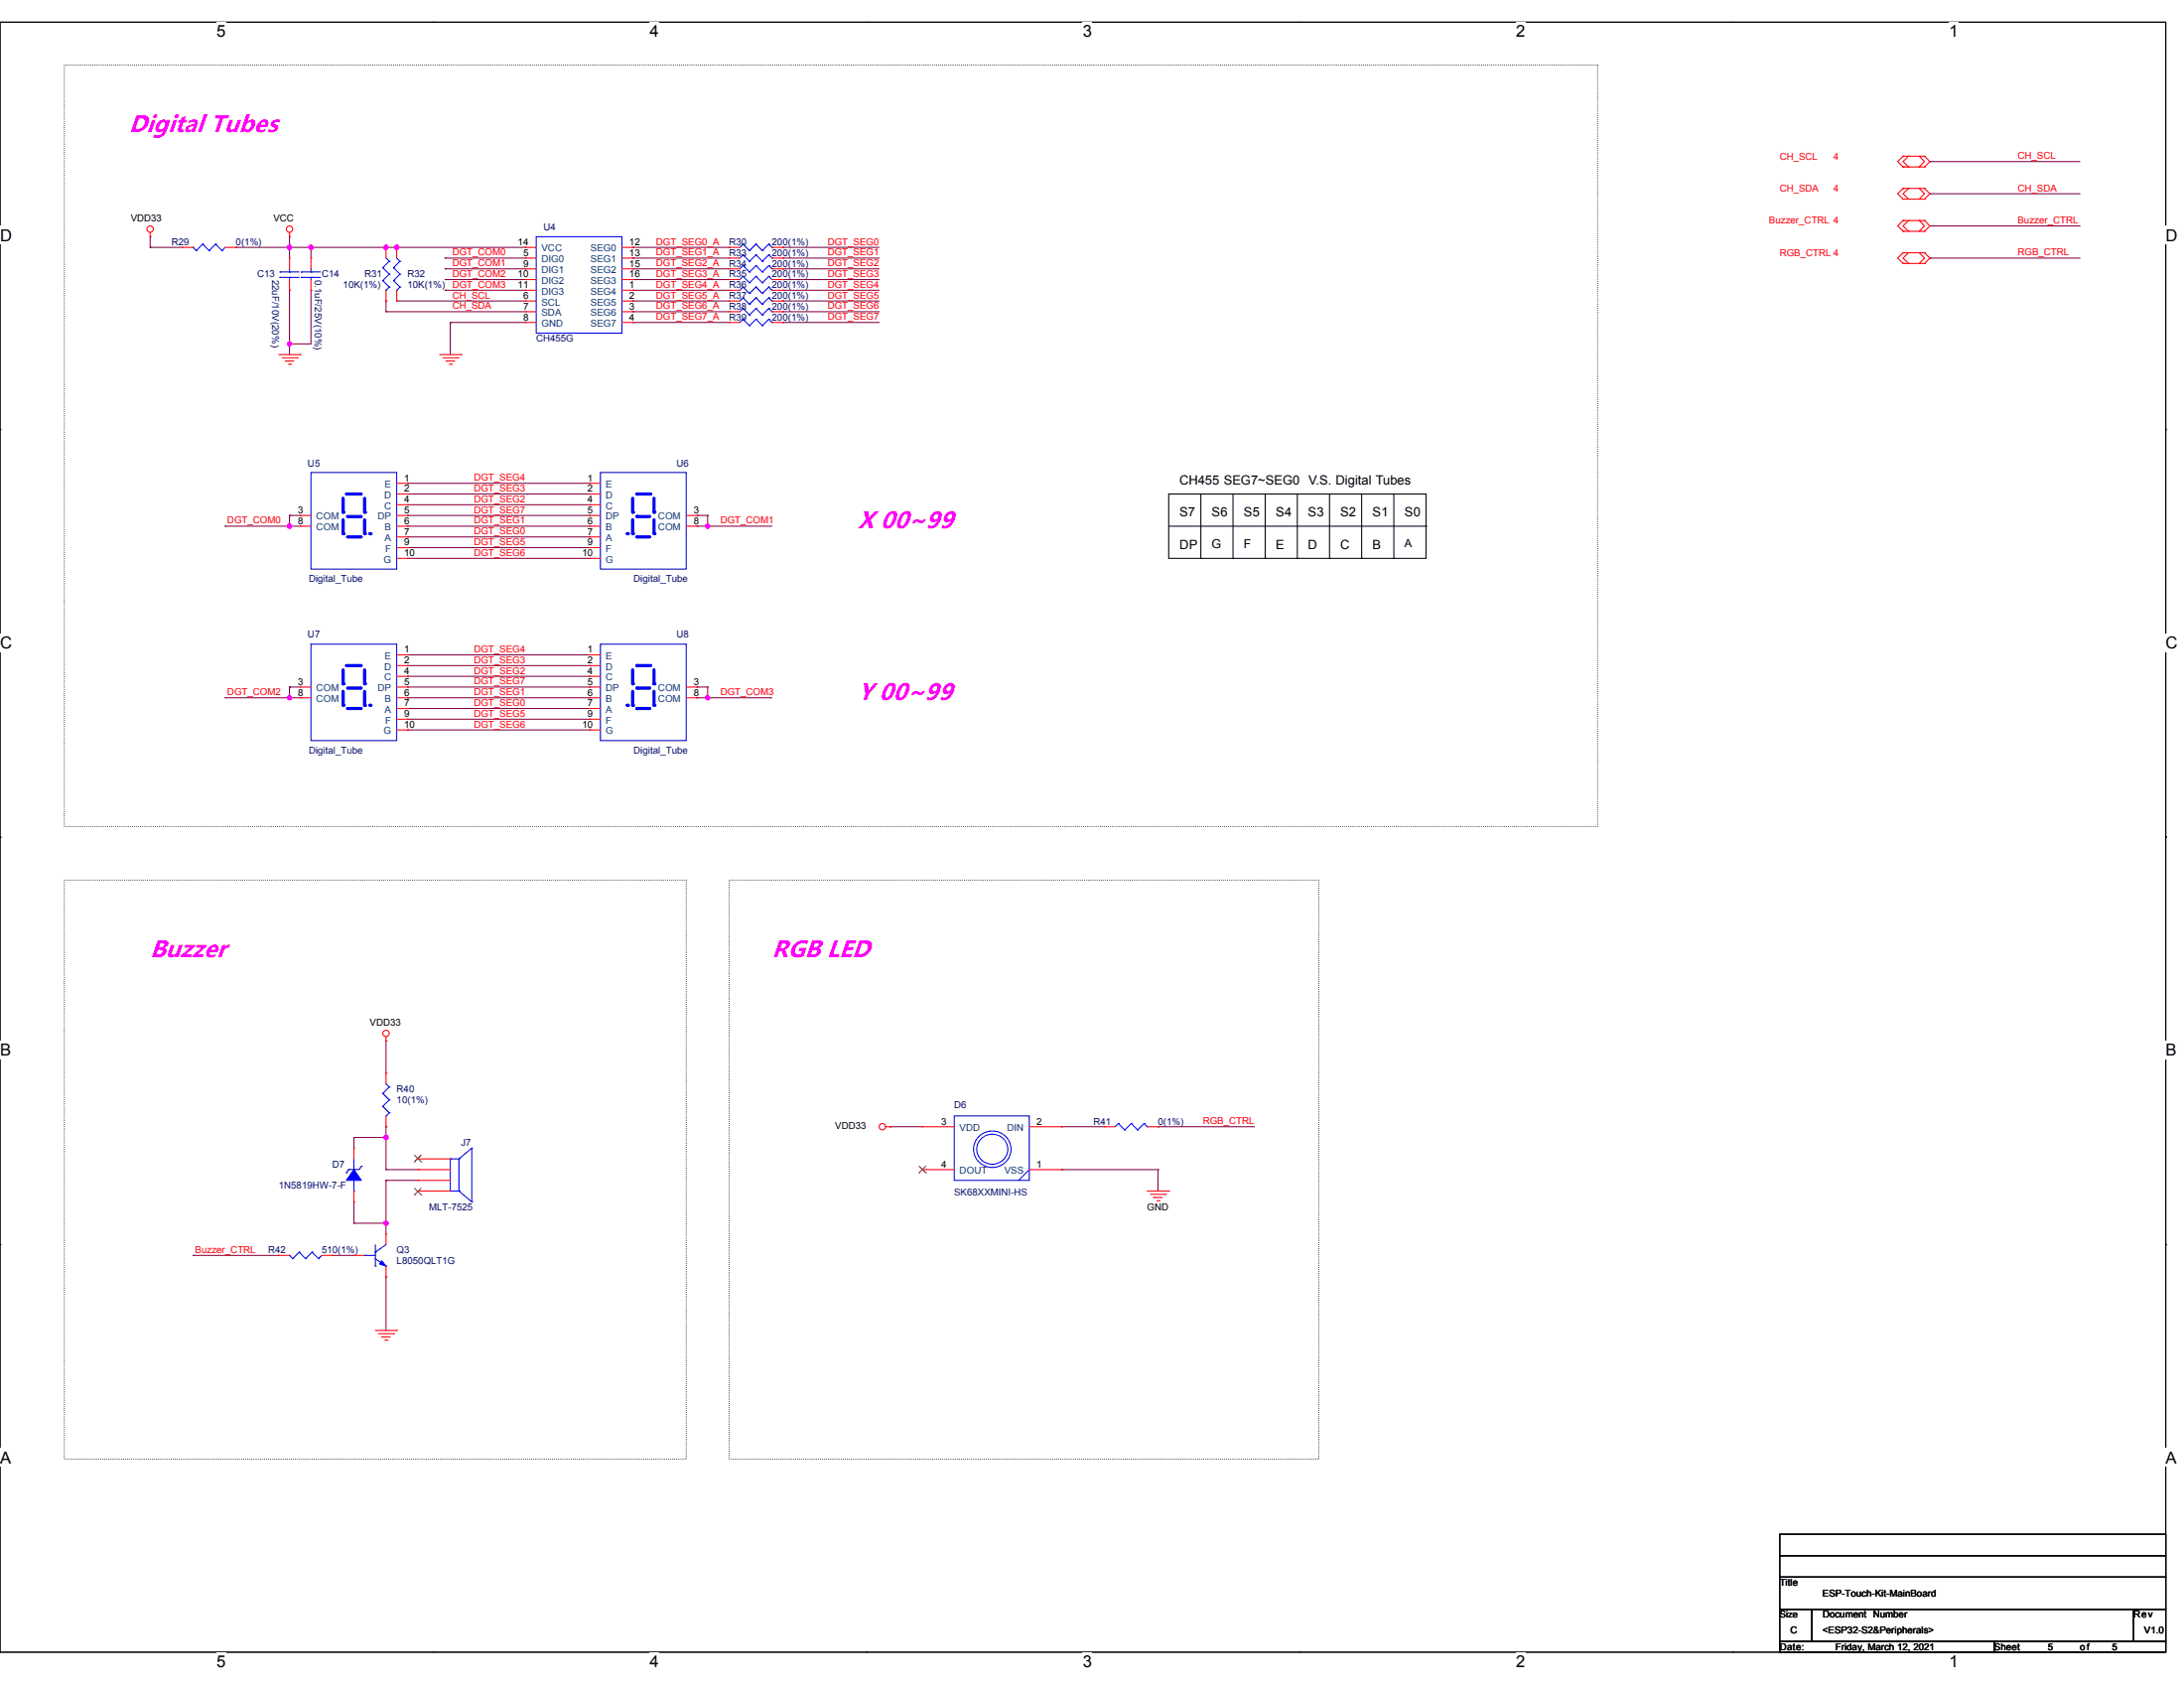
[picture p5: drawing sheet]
<svg xmlns="http://www.w3.org/2000/svg" width="559mm" height="432mm" viewBox="0 0 559 432" stroke-linecap="round" stroke-linejoin="round" font-family="sans-serif">
<path d="M0 5.7h554.1v416.9h-554.1z" fill="none" stroke="#000" stroke-width=".26"/>
<g fill="#fff">
<path d="M55.4 5.7h2.4v4.7h-2.4z"/>
<path d="M55.4 422.6h2.4v4.8h-2.4z"/>
</g>
<path d="M110.8 5.7h.1M110.8 422.6h.1" fill="none" stroke="#000" stroke-width=".26"/>
<g fill="#fff">
<path d="M166.2 5.7h2.4v4.7h-2.4z"/>
<path d="M166.2 422.6h2.4v4.8h-2.4z"/>
</g>
<path d="M221.7 5.7h.1M221.7 422.6h.1" fill="none" stroke="#000" stroke-width=".26"/>
<g fill="#fff">
<path d="M277.1 5.7h2.3v4.7h-2.3z"/>
<path d="M277.1 422.6h2.3v4.8h-2.3z"/>
</g>
<path d="M332.5 5.7h.1M332.5 422.6h.1" fill="none" stroke="#000" stroke-width=".26"/>
<g fill="#fff">
<path d="M387.9 5.7h2.3v4.7h-2.3z"/>
<path d="M387.9 422.6h2.3v4.8h-2.3z"/>
</g>
<path d="M443.3 5.7h.1M443.3 422.6h.1" fill="none" stroke="#000" stroke-width=".26"/>
<g fill="#fff">
<path d="M498.7 5.7h2.4v4.7h-2.4z"/>
<path d="M498.7 422.6h2.4v4.8h-2.4z"/>
<path d="M0 57.8h3.1v4.7h-3.1z"/>
<path d="M554.1 57.8h3.1v4.7h-3.1z"/>
<path d="M0 162h3.1v4.8h-3.1z"/>
<path d="M554.1 162h3.1v4.8h-3.1z"/>
</g>
<path d="M0 109.9h.1M554.1 109.9h.1" fill="none" stroke="#000" stroke-width=".26"/>
<g fill="#fff">
<path d="M0 266.3h2.8v4.7h-2.8z"/>
<path d="M554.1 266.3h2.9v4.7h-2.9z"/>
</g>
<path d="M0 214.2h.1M554.1 214.2h.1" fill="none" stroke="#000" stroke-width=".26"/>
<g fill="#fff">
<path d="M0 370.5h2.8v4.7h-2.8z"/>
<path d="M554.1 370.5h2.9v4.7h-2.9z"/>
</g>
<g fill="none" stroke="#000" stroke-width=".26">
<path d="M299 126.4h65.9v16.4h-65.9zM299 134.6h65.9M307.2 126.4v16.4M315.5 126.4v16.4M323.7 126.4v16.4M331.9 126.4v16.4M340.2 126.4v16.4M348.4 126.4v16.4M356.6 126.4v16.4M364.9 134.6h.1M307.2 142.8h.1M315.5 142.8h.1"/>
<path d="M323.7 142.8h.1M331.9 142.8h.1M340.2 142.8h.1M348.4 142.8h.1M356.6 142.8h.1M0 318.4h.1M554.1 318.4h.1M455.4 398h98.7v5.4h-98.7zM455.4 392.5h98.7v5.5h-98.7zM455.4 403.4h98.7v8.3h-98.7zM455.4 411.7h8.2v8.2h-8.2zM455.4 419.9h54.8v2.7h-54.8z"/>
<path d="M463.6 411.7h82.3v8.2h-82.3zM510.2 419.9h43.9v2.7h-43.9zM545.9 411.7h8.2v8.2h-8.2z"/>
</g>
<path d="M16.5 16.6h392.2v194.8h-392.2zM16.5 225.1h159.1v148.2h-159.1zM186.6 225.1h150.8v148.2h-150.8z" fill="none" stroke="#000" stroke-width=".26" stroke-dasharray="0 .5"/>
<g fill="none" stroke="#800040" stroke-width=".26">
<path d="M493.8 41.3h.1M493.8 49.6h.1M493.8 57.8h.1M493.8 41.3h38.4M493.8 49.6h38.4M493.8 57.8h38.4M38.4 60.5h.1M38.4 63.3h.1M38.4 63.3h8.2M38.4 60.5v2.8M60.4 63.3h.1M60.4 63.3h74"/>
<path d="M74.1 74.3h.1M74.1 60.5h.1M74.1 63.3h.1M74.1 60.5v5.5M74.1 74.3v16.4M79.6 63.3h.1M79.6 74.3h.1M79.6 74.3v13.7h-5.5M79.6 63.3v2.7M98.8 79.7h.1M98.8 77h.1M98.8 63.3h.1"/>
<path d="M98.8 79.7h35.6M98.8 77v2.7M101.5 77h.1M101.5 63.3h.1M101.5 77h32.9M113.9 66h.1M113.9 68.8h.1M113.9 71.5h.1M113.9 74.3h.1M113.9 66h20.5M113.9 68.8h20.5M113.9 71.5h20.5"/>
<path d="M113.9 74.3h20.5M161.9 63.3h.1M161.9 66h.1M161.9 68.8h.1M161.9 71.5h.1M161.9 74.3h.1M161.9 77h.1M161.9 79.7h.1M161.9 66h24.7M161.9 68.8h24.7M161.9 71.5h24.7M161.9 74.3h24.7"/>
<path d="M161.9 79.7h24.7M161.9 77h24.7M161.9 63.3h24.7M200.3 63.3h.1M200.3 66h.1M200.3 68.8h.1M200.3 71.5h.1M200.3 74.3h.1M200.3 77h.1M200.3 79.7h.1M200.3 66h24.6M200.3 68.8h24.6"/>
<path d="M200.3 71.5h24.6M200.3 74.3h24.6M200.3 79.7h24.6M200.3 77h24.6M200.3 63.3h24.6M493.8 66h.1M493.8 66h38.4M74.1 88h.1M115.2 82.5h.1M115.2 82.5h19.2M115.2 82.5v8.2M161.9 82.5h.1"/>
<path d="M161.9 82.5h24.7M200.3 82.5h.1M200.3 82.5h24.6M57.6 134.6h.1M57.6 134.6h19.2M74.1 134.6h.1M74.1 131.9h.1M74.1 131.9v2.7M74.1 131.9h2.7M104.3 129.1h.1M104.3 126.4h.1M104.3 123.6h.1"/>
<path d="M104.3 134.6h.1M104.3 137.4h.1M104.3 131.9h.1M104.3 134.6h46.6M104.3 131.9h46.6M104.3 129.1h46.6M104.3 126.4h46.6M104.3 123.6h46.6M104.3 137.4h46.6M178.3 134.6h.1M178.3 131.9h.1M178.3 134.6h19.2"/>
<path d="M178.3 131.9h2.8M181.1 131.9h.1M181.1 134.6h.1M181.1 131.9v2.7M104.3 142.8h.1M104.3 140.1h.1M104.3 142.8h46.6M104.3 140.1h46.6M57.6 178.5h.1M57.6 178.5h19.2M74.1 178.5h.1M74.1 175.7h.1"/>
<path d="M74.1 175.7v2.8M74.1 175.7h2.7M104.3 173h.1M104.3 170.3h.1M104.3 167.5h.1M104.3 178.5h.1M104.3 175.7h.1M104.3 178.5h46.6M104.3 175.7h46.6M104.3 173h46.6M104.3 170.3h46.6M104.3 167.5h46.6"/>
<path d="M178.3 178.5h.1M178.3 175.7h.1M178.3 178.5h19.2M178.3 175.7h2.8M181.1 175.7h.1M181.1 178.5h.1M181.1 175.7v2.8M104.3 186.7h.1M104.3 181.2h.1M104.3 184h.1M104.3 186.7h46.6M104.3 181.2h46.6"/>
<path d="M104.3 184h46.6M98.8 266.3h.1M98.8 266.3v8.2M90.5 291h.1M90.5 291v2.7M90.5 291h8.3M98.8 299.2h.1M98.8 288.2h.1M98.8 291h.1M98.8 288.2v11M98.8 299.2h8.2M227.7 288.2h.1"/>
<path d="M227.7 288.2h8.2M271.6 288.2h.1M271.6 299.2h.1M271.6 299.2h24.7M271.6 288.2h11M296.3 299.2h.1M296.3 288.2h.1M296.3 288.2h24.7M296.3 299.2v5.5M90.5 307.4h.1M90.5 312.9h.1M90.5 307.4v5.5"/>
<path d="M90.5 312.9h8.3M98.8 301.9h.1M98.8 312.9h.1M98.8 301.9v13.8M98.8 301.9h8.2M49.4 321.1h.1M49.4 321.1h21.9M85 321.1h5.5M90.5 321.1h.1M98.8 326.6h.1M98.8 326.6v13.7"/>
</g>
<g fill="#f0f" stroke="#f0f" stroke-width=".26">
<circle cx="98.8" cy="63.3" r=".55"/>
<circle cx="101.5" cy="63.3" r=".54"/>
<circle cx="74.1" cy="88" r=".54"/>
<circle cx="181.1" cy="134.6" r=".54"/>
<circle cx="74.1" cy="134.6" r=".54"/>
<circle cx="74.1" cy="63.3" r=".54"/>
<circle cx="79.6" cy="63.3" r=".55"/>
<circle cx="74.1" cy="178.5" r=".54"/>
<circle cx="181.1" cy="178.5" r=".54"/>
<circle cx="98.8" cy="312.9" r=".54"/>
<circle cx="98.8" cy="291" r=".55"/>
</g>
<g fill="none" stroke="#f00" stroke-width=".26">
<path d="M486.9 40h.1M486.9 40l-1.3 1.3 1.3 1.4M486.9 40h5.5M488.3 40h.1M488.3 40l-1.4 1.3 1.4 1.4M491 40h.1M491 40l1.4 1.3-1.4 1.4M492.4 40h.1M492.4 40l1.4 1.3-1.4 1.4M38.4 59.4v1.1M74.1 59.4v1.1M486.9 42.7h.1"/>
<path d="M486.9 48.2h.1M486.9 50.9h.1M486.9 56.4h.1M486.9 59.2h.1M486.9 48.2l-1.3 1.4 1.3 1.3M486.9 42.7h5.5M486.9 56.4l-1.3 1.4 1.3 1.4M486.9 48.2h5.5M486.9 50.9h5.5M486.9 56.4h5.5M486.9 59.2h5.5M488.3 42.7h.1"/>
<path d="M488.3 50.9h.1M488.3 48.2h.1M488.3 59.2h.1M488.3 56.4h.1M488.3 48.2l-1.4 1.4 1.4 1.3M488.3 56.4l-1.4 1.4 1.4 1.4M491 42.7h.1M491 48.2h.1M491 50.9h.1M491 56.4h.1M491 59.2h.1M491 48.2l1.4 1.4-1.4 1.3"/>
<path d="M491 56.4l1.4 1.4-1.4 1.4M492.4 42.7h.1M492.4 50.9h.1M492.4 48.2h.1M492.4 59.2h.1M492.4 56.4h.1M492.4 48.2l1.4 1.4-1.4 1.3M492.4 56.4l1.4 1.4-1.4 1.4M38.4 60.5h.1M74.1 60.5h.1M79.6 74.3h.1M79.6 66h.1"/>
<path d="M79.6 66v2.8M79.6 71.5v2.8M486.9 64.7h.1M486.9 67.4h.1M486.9 64.7l-1.3 1.3 1.3 1.4M486.9 64.7h5.5M486.9 67.4h5.5M488.3 67.4h.1M488.3 64.7h.1M488.3 64.7l-1.4 1.3 1.4 1.4M491 64.7h.1M491 67.4h.1"/>
<path d="M491 64.7l1.4 1.3-1.4 1.4M492.4 67.4h.1M492.4 64.7h.1M492.4 64.7l1.4 1.3-1.4 1.4M71.3 90.7h5.5M72.2 91.5h3.8M73 92.4h.1M73 92.4h2.2M73.8 93.2h.5M74.3 93.2h.1M76 91.5h.1M76.8 90.7h.1"/>
<path d="M112.5 90.7h5.5M113.3 91.5h3.8M114.1 92.4h.1M114.1 92.4h2.2M114.9 93.2h.6M115.5 93.2h.1M117.1 91.5h.1M118 90.7h.1M98.8 266.3h.1M98.8 265.2v1.1M226.6 288.2h1.1M227.7 288.2h.1"/>
<path d="M293.5 304.7h5.5M294.4 305.5h3.8M295.2 306.3h.1M295.2 306.3h2.2M296 307.1h.6M296.6 307.1h.1M298.2 305.5h.1M299 304.7h.1M96 340.3h5.5M96.8 341.2h3.9M97.7 342h.1M97.7 342h2.2"/>
<path d="M98.5 342.8h.5M99 342.8h.1M100.7 341.2h.1M101.5 340.3h.1"/>
<circle cx="38.4" cy="58.6" r=".82"/>
<circle cx="74.1" cy="58.6" r=".81"/>
<circle cx="98.8" cy="264.4" r=".82"/>
<circle cx="225.8" cy="288.2" r=".82"/>
</g>
<path d="M77.1 69.6h.1M77.1 71h.1M77.1 69.6h4.9M77.1 71h4.9M79.6 71h.1M79.6 69.6h.1M79.6 68.8v.8M79.6 71v.5" fill="none" stroke="#00f" stroke-width=".26"/>
<path d="M167.3 171.4v3.5" fill="none" stroke="#00f" stroke-width=".81"/>
<circle cx="167.3" cy="174.9" r=".41" fill="#00f"/>
<path d="M161.9 171.4v3.5" fill="none" stroke="#00f" stroke-width=".81"/>
<circle cx="161.9" cy="174.9" r=".41" fill="#00f"/>
<path d="M163 176h3.3" fill="none" stroke="#00f" stroke-width=".81"/>
<circle cx="163" cy="176" r=".41" fill="#00f"/>
<path d="M167.3 176.8v3.6" fill="none" stroke="#00f" stroke-width=".81"/>
<circle cx="167.3" cy="180.4" r=".41" fill="#00f"/>
<path d="M161.9 176.8v3.6" fill="none" stroke="#00f" stroke-width=".81"/>
<circle cx="161.9" cy="180.4" r=".41" fill="#00f"/>
<path d="M163 181.2h3.3" fill="none" stroke="#00f" stroke-width=".81"/>
<g fill="#00f">
<circle cx="163" cy="181.2" r=".41"/>
<circle cx="160.5" cy="180.4" r=".41"/>
</g>
<path d="M163 170.3h3.5" fill="none" stroke="#00f" stroke-width=".81"/>
<circle cx="163" cy="170.3" r=".41" fill="#00f"/>
<g fill="none" stroke="#00f" stroke-width=".26">
<path d="M71.6 69.6h.1M71.6 71h.1M71.6 69.6h4.9M71.6 71h4.9M74.1 71h.1M74.1 69.6h.1M74.1 68.8v.8M74.1 71v.5M190.1 81.7h.1M190.1 81.7l-.8 .8M190.1 81.7l1.7 1.6M191.8 83.3h.1"/>
<path d="M193.4 81.7h.1M193.4 81.7l-1.6 1.6M193.4 81.7l1.7 1.6M195.1 83.3h.1M196.7 81.7h.1M196.7 81.7l-1.6 1.6M196.7 81.7l.8 .8M197.5 82.5h.1M153.6 164.8h22v24.7h-22zM115.2 296.4h.1M115.2 296.4v8.3h2.2M115.2 296.4h2.2"/>
<path d="M117.4 296.4h.1M117.4 296.4v8.3M120.7 293.7h.1M120.7 293.7l-3.3 2.7M120.7 293.7v13.7M117.4 304.7h.1M117.4 304.7l3.3 2.7M120.7 307.4h.1M74.1 321.1h.1M74.1 321.1l.8 .9M74.9 322h.1M76.5 320.3h.1"/>
<path d="M76.5 320.3l1.7 1.7M76.5 320.3l-1.6 1.7M78.2 322h.1M79.8 320.3h.1M79.8 320.3l1.7 1.7M79.8 320.3l-1.6 1.7M81.5 322h.1M82.3 321.1l-.8 .9"/>
</g>
<g fill="none" stroke="#f00" stroke-width=".26">
<path d="M74.1 74.3h.1M74.1 66h.1M74.1 66v2.8M74.1 71.5v2.8M186.6 82.5h.1M186.6 82.5h2.7M197.5 82.5h2.8M200.3 82.5h.1M150.9 167.5h.1M150.9 170.3h.1M150.9 173h.1M150.9 175.7h.1"/>
<path d="M150.9 178.5h.1M150.9 167.5h2.7M150.9 170.3h2.7M150.9 175.7h2.7M150.9 173h2.7M150.9 178.5h2.7M175.6 175.7h2.7M175.6 178.5h2.7M178.3 175.7h.1M178.3 178.5h.1M150.9 181.2h.1M150.9 184h.1"/>
<path d="M150.9 186.7h.1M150.9 181.2h2.7M150.9 184h2.7M150.9 186.7h2.7M107 299.2h.1M107 296.4h.1M107 299.2h8.2M107 296.4h8.2M107 301.9h.1M107 304.7h.1M107 301.9h8.2M107 304.7h8.2"/>
<path d="M71.3 321.1h.1M71.3 321.1h2.8M82.3 321.1h2.7M85 321.1h.1"/>
</g>
<path d="M106 297.2h.1M106 295.5l1.8 1.7M107.8 297.2h.1M107.8 295.5l-1.8 1.7M106 305.7h.1M106 303.9l1.8 1.8M107.8 305.7h.1M107.8 303.9l-1.8 1.8" fill="none" stroke="#804000" stroke-width=".25"/>
<path d="M87.8 171.4v3.5" fill="none" stroke="#00f" stroke-width=".81"/>
<circle cx="87.8" cy="174.9" r=".41" fill="#00f"/>
<path d="M93.3 171.4v3.5" fill="none" stroke="#00f" stroke-width=".81"/>
<circle cx="93.3" cy="174.9" r=".41" fill="#00f"/>
<path d="M88.9 176h3.3" fill="none" stroke="#00f" stroke-width=".81"/>
<circle cx="92.2" cy="176" r=".41" fill="#00f"/>
<path d="M87.8 176.8v3.6" fill="none" stroke="#00f" stroke-width=".81"/>
<circle cx="87.8" cy="180.4" r=".41" fill="#00f"/>
<path d="M93.3 176.8v3.6" fill="none" stroke="#00f" stroke-width=".81"/>
<circle cx="93.3" cy="180.4" r=".41" fill="#00f"/>
<path d="M88.9 181.2h3.3" fill="none" stroke="#00f" stroke-width=".81"/>
<g fill="#00f">
<circle cx="92.2" cy="181.2" r=".41"/>
<circle cx="94.6" cy="180.4" r=".41"/>
</g>
<path d="M88.6 170.3h3.6" fill="none" stroke="#00f" stroke-width=".81"/>
<circle cx="92.2" cy="170.3" r=".41" fill="#00f"/>
<g fill="none" stroke="#00f" stroke-width=".26">
<path d="M49.4 63.3h.1M49.4 63.3l.8 .8M50.2 64.1h.1M51.9 62.5h.1M51.9 62.5l1.6 1.6M51.9 62.5l-1.7 1.6M53.5 64.1h.1M55.1 62.5h.1M55.1 62.5l1.7 1.6M55.1 62.5l-1.6 1.6M56.8 64.1h.1M57.6 63.3l-.8 .8"/>
<path d="M190.1 67.9h.1M190.1 73.4h.1M190.1 67.9l-.8 .9M190.1 67.9l1.7 1.7M190.1 73.4l-.8 .9M190.1 73.4l1.7 1.7M191.8 69.6h.1M191.8 75.1h.1M193.4 67.9h.1M193.4 73.4h.1M193.4 67.9l-1.6 1.7M193.4 67.9l1.7 1.7"/>
<path d="M193.4 73.4l-1.6 1.7M193.4 73.4l1.7 1.7M195.1 69.6h.1M195.1 75.1h.1M196.7 67.9h.1M196.7 73.4h.1M196.7 67.9l-1.6 1.7M196.7 67.9l.8 .9M196.7 73.4l-1.6 1.7M196.7 73.4l.8 .9M197.5 68.8h.1M197.5 74.3h.1"/>
<path d="M79.6 164.8h21.9v24.7h-21.9zM286.1 287.4h.1M286.1 287.4l-.8 .8M286.1 287.4l1.7 1.6M287.8 289h.1M289.4 287.4h.1M289.4 287.4l-1.6 1.6M289.4 287.4l1.7 1.6M291.1 289h.1M292.7 287.4h.1M292.7 287.4l-1.6 1.6M292.7 287.4l.8 .8"/>
<path d="M293.5 288.2h.1M96 318.4v5.5M98.8 318.4l-2.8 1.9M93.3 321.1h.1M93.3 321.1h2.7M96 320.3h.1M96 323.9h.1M96 322l2.8 1.9M98.8 323.9h.1"/>
</g>
<g fill="none" stroke="#f00" stroke-width=".26">
<path d="M46.6 63.3h.1M46.6 63.3h2.8M57.6 63.3h2.8M60.4 63.3h.1M186.6 68.8h.1M186.6 74.3h.1M186.6 68.8h2.7M186.6 74.3h2.7M197.5 68.8h2.8M197.5 74.3h2.8M200.3 68.8h.1M200.3 74.3h.1"/>
<path d="M76.8 175.7h.1M76.8 178.5h.1M76.8 175.7h2.8M76.8 178.5h2.8M101.5 167.5h2.8M101.5 170.3h2.8M101.5 175.7h2.8M101.5 173h2.8M101.5 178.5h2.8M104.3 167.5h.1M104.3 170.3h.1M104.3 173h.1"/>
<path d="M104.3 175.7h.1M104.3 178.5h.1M101.5 181.2h2.8M101.5 184h2.8M101.5 186.7h2.8M104.3 181.2h.1M104.3 184h.1M104.3 186.7h.1M282.6 288.2h.1M282.6 288.2h2.7M293.5 288.2h2.8M296.3 288.2h.1"/>
<path d="M98.8 315.7h.1M98.8 315.7v2.7M90.5 321.1h.1M90.5 321.1h2.8M98.8 326.6h.1M98.8 323.9v2.7"/>
</g>
<path d="M97.7 322.5l1.1 1.4-1.7-.6z" fill="#00f" stroke="#00f" stroke-width=".26"/>
<path d="M87.8 127.5v3.5" fill="none" stroke="#00f" stroke-width=".81"/>
<circle cx="87.8" cy="131" r=".41" fill="#00f"/>
<path d="M93.3 127.5v3.5" fill="none" stroke="#00f" stroke-width=".81"/>
<circle cx="93.3" cy="131" r=".41" fill="#00f"/>
<path d="M88.9 132.1h3.3" fill="none" stroke="#00f" stroke-width=".81"/>
<circle cx="92.2" cy="132.1" r=".41" fill="#00f"/>
<path d="M87.8 133v3.5" fill="none" stroke="#00f" stroke-width=".81"/>
<circle cx="87.8" cy="136.5" r=".41" fill="#00f"/>
<path d="M93.3 133v3.5" fill="none" stroke="#00f" stroke-width=".81"/>
<circle cx="93.3" cy="136.5" r=".41" fill="#00f"/>
<path d="M88.9 137.4h3.3" fill="none" stroke="#00f" stroke-width=".81"/>
<g fill="#00f">
<circle cx="92.2" cy="137.4" r=".41"/>
<circle cx="94.6" cy="136.5" r=".41"/>
</g>
<path d="M88.6 126.4h3.6" fill="none" stroke="#00f" stroke-width=".81"/>
<circle cx="92.2" cy="126.4" r=".41" fill="#00f"/>
<path d="M79.6 120.9h21.9v24.7h-21.9z" fill="none" stroke="#00f" stroke-width=".26"/>
<g fill="none" stroke="#f00" stroke-width=".26">
<path d="M76.8 131.9h.1M76.8 134.6h.1M76.8 131.9h2.8M76.8 134.6h2.8M101.5 123.6h2.8M101.5 126.4h2.8M101.5 131.9h2.8M101.5 129.1h2.8M101.5 134.6h2.8M101.5 137.4h2.8M104.3 123.6h.1M104.3 126.4h.1"/>
<path d="M104.3 129.1h.1M104.3 131.9h.1M104.3 134.6h.1M104.3 137.4h.1M101.5 140.1h2.8M101.5 142.8h2.8M104.3 140.1h.1M104.3 142.8h.1"/>
</g>
<path d="M167.3 127.5v3.5" fill="none" stroke="#00f" stroke-width=".81"/>
<circle cx="167.3" cy="131" r=".41" fill="#00f"/>
<path d="M161.9 127.5v3.5" fill="none" stroke="#00f" stroke-width=".81"/>
<circle cx="161.9" cy="131" r=".41" fill="#00f"/>
<path d="M163 132.1h3.3" fill="none" stroke="#00f" stroke-width=".81"/>
<circle cx="163" cy="132.1" r=".41" fill="#00f"/>
<path d="M167.3 133v3.5" fill="none" stroke="#00f" stroke-width=".81"/>
<circle cx="167.3" cy="136.5" r=".41" fill="#00f"/>
<path d="M161.9 133v3.5" fill="none" stroke="#00f" stroke-width=".81"/>
<circle cx="161.9" cy="136.5" r=".41" fill="#00f"/>
<path d="M163 137.4h3.3" fill="none" stroke="#00f" stroke-width=".81"/>
<g fill="#00f">
<circle cx="163" cy="137.4" r=".41"/>
<circle cx="160.5" cy="136.5" r=".41"/>
</g>
<path d="M163 126.4h3.5" fill="none" stroke="#00f" stroke-width=".81"/>
<circle cx="163" cy="126.4" r=".41" fill="#00f"/>
<g fill="none" stroke="#00f" stroke-width=".26">
<path d="M97.9 68.5h.1M97.9 71.8h.1M97.9 68.5l1.7 1.6M97.9 71.8l1.7 1.6M98.8 74.3h.1M98.8 66l.8 .8M99.6 66.8h.1M99.6 70.1h.1M99.6 73.4h.1M99.6 66.8l-1.7 1.7M99.6 70.1l-1.7 1.7M99.6 73.4l-.8 .9"/>
<path d="M100.7 68.5h.1M100.7 71.8h.1M100.7 68.5l1.6 1.6M100.7 71.8l1.6 1.6M101.5 74.3h.1M101.5 66l.8 .8M102.3 66.8h.1M102.3 70.1h.1M102.3 73.4h.1M102.3 66.8l-1.6 1.7M102.3 70.1l-1.6 1.7M102.3 73.4l-.8 .9"/>
<path d="M137.2 60.5h21.9v24.7h-21.9zM190.1 76.2h.1M190.1 65.2h.1M190.1 70.7h.1M190.1 78.9h.1M190.1 62.5h.1M190.1 76.2l-.8 .8M190.1 76.2l1.7 1.6M190.1 65.2l-.8 .8M190.1 65.2l1.7 1.6M190.1 70.7l-.8 .8M190.1 70.7l1.7 1.6"/>
<path d="M190.1 78.9l-.8 .8M190.1 78.9l1.7 1.7M190.1 62.5l-.8 .8M190.1 62.5l1.7 1.6M191.8 77.8h.1M191.8 66.8h.1M191.8 72.3h.1M191.8 64.1h.1M193.4 76.2h.1M193.4 65.2h.1M193.4 70.7h.1M193.4 78.9h.1"/>
<path d="M193.4 62.5h.1M193.4 76.2l-1.6 1.6M193.4 76.2l1.7 1.6M193.4 65.2l-1.6 1.6M193.4 65.2l1.7 1.6M193.4 70.7l-1.6 1.6M193.4 70.7l1.7 1.6M193.4 78.9l-1.6 1.7M193.4 78.9l1.7 1.7M193.4 62.5l-1.6 1.6M193.4 62.5l1.7 1.6M195.1 77.8h.1"/>
<path d="M195.1 66.8h.1M195.1 72.3h.1M195.1 64.1h.1M196.7 76.2h.1M196.7 65.2h.1M196.7 70.7h.1M196.7 78.9h.1M196.7 62.5h.1M196.7 76.2l-1.6 1.6M196.7 76.2l.8 .8M196.7 65.2l-1.6 1.6M196.7 65.2l.8 .8"/>
<path d="M196.7 70.7l-1.6 1.6M196.7 70.7l.8 .8M196.7 78.9l-1.6 1.7M196.7 78.9l.8 .8M196.7 62.5l-1.6 1.6M196.7 62.5l.8 .8M197.5 77h.1M197.5 66h.1M197.5 71.5h.1M197.5 79.7h.1M197.5 63.3h.1M191.8 80.6h.1"/>
<path d="M195.1 80.6h.1M153.6 120.9h22v24.7h-22zM97.9 279.7h.1M97.9 279.7l1.7 1.7M98.8 277.3l.8 .8M99.6 278.1h.1M99.6 278.1l-1.7 1.6M89.2 299.2h.1M89.2 299.2l-.6 .8M90.5 299.2h.1M90.5 296.4v2.8M92.5 298.4h.1"/>
<path d="M92.5 298.4l-.6 .8h-2.7M97.9 283h.1M97.9 283l1.7 1.7M98.8 285.5h.1M99.6 281.4h.1M99.6 284.7h.1M99.6 281.4l-1.7 1.6M99.6 284.7l-.8 .8M244.2 285.5h19.2v16.4h-19.2zM250.2 291a4.8 4.8 0 0 1 7-.5 4.8 4.8 0 0 1 0 7 4.8 4.8 0 0 1-7-.5 4.6 4.6 0 0 1 0-6zM251.1 291.3a3.9 3.9 0 0 1 5.6-.1 3.9 3.9 0 0 1 0 5.6 3.9 3.9 0 0 1-5.6-.1 3.7 3.7 0 0 1 0-5.4zM263.4 299.2l-2.8 2.7"/>
<path d="M88.6 300h.1M90.5 304.7h.1M90.5 301.9v2.8M260.6 301.9h.1"/>
</g>
<g fill="none" stroke="#f00" stroke-width=".26">
<path d="M98.8 63.3h.1M98.8 77h.1M98.8 63.3v2.7M98.8 74.3v2.7M101.5 63.3h.1M101.5 77h.1M101.5 63.3v2.7M101.5 74.3v2.7M134.4 77h.1M134.4 79.7h.1M134.4 68.8h.1M134.4 63.3h.1"/>
<path d="M134.4 66h.1M134.4 71.5h.1M134.4 74.3h.1M134.4 77h2.8M134.4 66h2.8M134.4 79.7h2.8M134.4 68.8h2.8M134.4 63.3h2.8M134.4 71.5h2.8M134.4 74.3h2.8M159.1 77h2.8M159.1 66h2.8"/>
<path d="M159.1 79.7h2.8M159.1 68.8h2.8M159.1 63.3h2.8M159.1 71.5h2.8M159.1 74.3h2.8M161.9 63.3h.1M161.9 66h.1M161.9 68.8h.1M161.9 71.5h.1M161.9 74.3h.1M161.9 77h.1M161.9 79.7h.1"/>
<path d="M186.6 77h.1M186.6 66h.1M186.6 71.5h.1M186.6 79.7h.1M186.6 63.3h.1M186.6 77h2.7M186.6 66h2.7M186.6 79.7h2.7M186.6 63.3h2.7M186.6 71.5h2.7M197.5 77h2.8M197.5 66h2.8"/>
<path d="M197.5 79.7h2.8M197.5 63.3h2.8M197.5 71.5h2.8M200.3 77h.1M200.3 66h.1M200.3 71.5h.1M200.3 79.7h.1M200.3 63.3h.1M134.4 82.5h.1M134.4 82.5h2.8M159.1 82.5h2.8M161.9 82.5h.1"/>
<path d="M150.9 123.6h.1M150.9 126.4h.1M150.9 129.1h.1M150.9 131.9h.1M150.9 134.6h.1M150.9 137.4h.1M150.9 123.6h2.7M150.9 126.4h2.7M150.9 131.9h2.7M150.9 129.1h2.7M150.9 134.6h2.7M150.9 137.4h2.7"/>
<path d="M175.6 131.9h2.7M175.6 134.6h2.7M178.3 131.9h.1M178.3 134.6h.1M150.9 140.1h.1M150.9 142.8h.1M150.9 140.1h2.7M150.9 142.8h2.7M98.8 274.5h.1M98.8 274.5v2.8M90.5 293.7h.1M90.5 293.7v2.7"/>
<path d="M98.8 288.2h.1M98.8 285.5v2.7M235.9 288.2h.1M235.9 299.2h.1M235.9 288.2h8.3M235.9 299.2h8.3M263.4 288.2h8.2M263.4 299.2h8.2M271.6 299.2h.1M271.6 288.2h.1M90.5 307.4h.1M90.5 304.7v2.7"/>
</g>
<path d="M235.1 298.3l1.8 1.7M236.9 298.3l-1.8 1.7M235.1 300h.1M236.9 300h.1" fill="none" stroke="#804000" stroke-width=".25"/>
<path d="M90.5 299.2l2 2.7h-3.9z" fill-rule="evenodd" fill="#00f" stroke="#00f" stroke-width=".26"/>
<g fill="#f0f" stroke="#f0f" stroke-width=".26">
<circle cx="98.8" cy="63.3" r=".55"/>
<circle cx="101.5" cy="63.3" r=".54"/>
<circle cx="74.1" cy="88" r=".54"/>
<circle cx="181.1" cy="134.6" r=".54"/>
<circle cx="74.1" cy="134.6" r=".54"/>
<circle cx="74.1" cy="63.3" r=".54"/>
<circle cx="79.6" cy="63.3" r=".55"/>
<circle cx="74.1" cy="178.5" r=".54"/>
<circle cx="181.1" cy="178.5" r=".54"/>
<circle cx="98.8" cy="312.9" r=".54"/>
<circle cx="98.8" cy="291" r=".55"/>
</g>
<g font-size="6.1" fill="#f0f">
<text x="32.9" y="33.7">Digital Tubes</text>
<text x="219.5" y="135.2">X 00~99</text>
<text x="219.5" y="179.1">Y 00~99</text>
<text x="38.4" y="244.9">Buzzer</text>
<text x="197.5" y="244.9">RGB LED</text>
</g>
<g font-size="4.2">
<text x="55.4" y="9.5">5</text>
<text x="166.2" y="9.5">4</text>
<text x="277.1" y="9.5">3</text>
<text x="387.9" y="9.5">2</text>
<text x="498.7" y="9.5">1</text>
<text x="0" y="61.6">D</text>
<text x="554.1" y="61.6">D</text>
<text x="0" y="165.9">C</text>
<text x="554.1" y="165.9">C</text>
<text x="0" y="270.1">B</text>
<text x="554.1" y="270.1">B</text>
<text x="0" y="374.3">A</text>
<text x="554.1" y="374.3">A</text>
<text x="55.4" y="426.5">5</text>
<text x="166.2" y="426.5">4</text>
<text x="277.1" y="426.5">3</text>
<text x="387.9" y="426.5">2</text>
<text x="498.7" y="426.5">1</text>
</g>
<g font-size="3.3">
<text x="301.8" y="123.9">CH455 SEG7~SEG0 V.S. Digital Tubes</text>
<text x="301.8" y="132.1">S7</text>
<text x="310" y="132.1">S6</text>
<text x="318.2" y="132.1">S5</text>
<text x="326.5" y="132.1">S4</text>
<text x="334.7" y="132.1">S3</text>
<text x="342.9" y="132.1">S2</text>
<text x="351.1" y="132.1">S1</text>
<text x="359.4" y="132.1">S0</text>
<text x="301.8" y="140.3">DP</text>
<text x="326.5" y="140.3">E</text>
<text x="334.7" y="140.3">D</text>
<text x="342.9" y="140.3">C</text>
<text x="351.1" y="140.3">B</text>
</g>
<text font-size="3.2" x="310" y="140.2">G</text>
<text font-size="3.1" x="318.2" y="140.2">F</text>
<text font-size="2.9" x="359.4" y="140">A</text>
<g font-size="2.5" fill="#f00">
<text x="455.4" y="40.8">CH_SCL</text>
<text x="469.1" y="40.8">4</text>
<text x="516.3" y="40.7">CH_SCL</text>
<text x="455.4" y="49">CH_SDA</text>
<text x="469.1" y="49">4</text>
<text x="516.3" y="48.9">CH_SDA</text>
<text x="452.6" y="57.3">Buzzer_CTRL 4</text>
<text x="516.3" y="57.1">Buzzer_CTRL</text>
<text x="115.8" y="65.4">DGT_COM0</text>
<text x="167.9" y="62.6">DGT_SEG0_A</text>
<text x="167.9" y="65.4">DGT_SEG1_A</text>
<text x="211.8" y="62.6">DGT_SEG0</text>
<text x="211.8" y="65.4">DGT_SEG1</text>
<text x="455.4" y="65.5">RGB_CTRL 4</text>
<text x="516.3" y="65.4">RGB_CTRL</text>
<text x="115.8" y="68.1">DGT_COM1</text>
<text x="115.8" y="70.9">DGT_COM2</text>
<text x="167.9" y="68.1">DGT_SEG2_A</text>
<text x="167.9" y="70.9">DGT_SEG3_A</text>
<text x="211.8" y="68.1">DGT_SEG2</text>
<text x="211.8" y="70.9">DGT_SEG3</text>
<text x="115.8" y="73.6">DGT_COM3</text>
<text x="115.8" y="76.3">CH_SCL</text>
<text x="167.9" y="73.6">DGT_SEG4_A</text>
<text x="167.9" y="76.3">DGT_SEG5_A</text>
<text x="211.8" y="73.6">DGT_SEG4</text>
<text x="211.8" y="76.3">DGT_SEG5</text>
<text x="115.8" y="79.1">CH_SDA</text>
<text x="167.9" y="79.1">DGT_SEG6_A</text>
<text x="167.9" y="81.8">DGT_SEG7_A</text>
<text x="211.8" y="79.1">DGT_SEG6</text>
<text x="211.8" y="81.8">DGT_SEG7</text>
<text x="121.3" y="125.7">DGT_SEG3</text>
<text x="121.3" y="123">DGT_SEG4</text>
<text x="121.3" y="128.5">DGT_SEG2</text>
<text x="121.3" y="131.2">DGT_SEG7</text>
<text x="58.2" y="133.9">DGT_COM0</text>
<text x="121.3" y="133.9">DGT_SEG1</text>
<text x="121.3" y="136.7">DGT_SEG0</text>
<text x="184.3" y="133.9">DGT_COM1</text>
<text x="121.3" y="142.2">DGT_SEG6</text>
<text x="121.3" y="139.4">DGT_SEG5</text>
<text x="121.3" y="166.9">DGT_SEG4</text>
<text x="121.3" y="172.3">DGT_SEG2</text>
<text x="121.3" y="169.6">DGT_SEG3</text>
<text x="58.2" y="177.8">DGT_COM2</text>
<text x="121.3" y="177.8">DGT_SEG1</text>
<text x="121.3" y="175.1">DGT_SEG7</text>
<text x="184.3" y="177.8">DGT_COM3</text>
<text x="121.3" y="180.6">DGT_SEG0</text>
<text x="121.3" y="183.3">DGT_SEG5</text>
<text x="121.3" y="186.1">DGT_SEG6</text>
<text x="307.8" y="287.6">RGB_CTRL</text>
<text x="49.9" y="320.5">Buzzer_CTRL</text>
</g>
<g font-size="2.5">
<text x="33.5" y="56.7">VDD33</text>
<text x="70" y="56.7">VCC</text>
<text x="132.5" y="62.7">14</text>
<text x="133.9" y="65.5">5</text>
<text x="161" y="62.7">12</text>
<text x="161" y="65.5">13</text>
<text x="132.5" y="71">10</text>
<text x="133.9" y="68.2">9</text>
<text x="161" y="68.2">15</text>
<text x="161" y="71">16</text>
<text x="132.5" y="73.7">11</text>
<text x="133.9" y="76.4">6</text>
<text x="161" y="73.7">1</text>
<text x="161" y="76.4">2</text>
<text x="133.9" y="79.2">7</text>
<text x="133.9" y="81.9">8</text>
<text x="161" y="81.9">4</text>
<text x="161" y="79.2">3</text>
<text x="103.4" y="123.1">1</text>
<text x="103.4" y="125.8">2</text>
<text x="150.3" y="123.1">1</text>
<text x="150.3" y="125.8">2</text>
<text x="76.3" y="131.3">3</text>
<text x="103.4" y="128.6">4</text>
<text x="103.4" y="131.3">5</text>
<text x="150.3" y="128.6">4</text>
<text x="150.3" y="131.3">5</text>
<text x="177.5" y="131.3">3</text>
<text x="76.3" y="134">8</text>
<text x="103.4" y="134">6</text>
<text x="103.4" y="136.8">7</text>
<text x="150.3" y="134">6</text>
<text x="150.3" y="136.8">7</text>
<text x="177.5" y="134">8</text>
<text x="103.4" y="139.5">9</text>
<text x="103.4" y="142.3">10</text>
<text x="148.9" y="142.3">10</text>
<text x="150.3" y="139.5">9</text>
<text x="103.4" y="167">1</text>
<text x="150.3" y="167">1</text>
<text x="103.4" y="169.7">2</text>
<text x="103.4" y="172.4">4</text>
<text x="150.3" y="169.7">2</text>
<text x="150.3" y="172.4">4</text>
<text x="76.3" y="175.2">3</text>
<text x="76.3" y="177.9">8</text>
<text x="103.4" y="175.2">5</text>
<text x="103.4" y="177.9">6</text>
<text x="150.3" y="175.2">5</text>
<text x="150.3" y="177.9">6</text>
<text x="177.5" y="175.2">3</text>
<text x="177.5" y="177.9">8</text>
<text x="103.4" y="180.7">7</text>
<text x="103.4" y="183.4">9</text>
<text x="150.3" y="180.7">7</text>
<text x="150.3" y="183.4">9</text>
<text x="103.4" y="186.2">10</text>
<text x="148.9" y="186.2">10</text>
<text x="94.6" y="262.5">VDD33</text>
<text x="240.8" y="287.7">3</text>
<text x="265.3" y="287.7">2</text>
<text x="213.7" y="288.8">VDD33</text>
<text x="240.8" y="298.6">4</text>
<text x="265.3" y="298.6">1</text>
<text x="293.5" y="309.6">GND</text>
<text x="455.4" y="405.6">Title</text>
<text x="466.3" y="408.4">ESP-Touch-Kit-MainBoard</text>
<text x="466.4" y="413.9">Document Number</text>
<text x="545.9" y="413.9">Rev</text>
<text x="458.1" y="417.7">C</text>
<text x="466.3" y="417.7">&lt;ESP32-S2&amp;Peripherals&gt;</text>
<text x="548.6" y="417.7">V1.0</text>
<text x="455.4" y="422.1">Date:</text>
<text x="469.6" y="422.1">Friday, March 12, 2021</text>
<text x="510.2" y="422.1">Sheet</text>
<text x="523.9" y="422.1">5</text>
<text x="532.2" y="422.1">of</text>
<text x="540.4" y="422.1">5</text>
</g>
<g font-size="2.5" fill="#000080">
<text x="139.1" y="58.9">U4</text>
<text x="43.9" y="62.7">R29</text>
<text x="60.4" y="62.7">0(1%)</text>
<text x="186.5" y="65.5">R33</text>
<text x="186.5" y="62.7">R30</text>
<text x="197.5" y="65.5">200(1%)</text>
<text x="197.5" y="62.7">200(1%)</text>
<text x="65.8" y="71">C13</text>
<text x="69.6" y="71.5" transform="rotate(90 69.6 71.5)">22uF/10V(20%)</text>
<text x="80.6" y="71.5" transform="rotate(90 80.6 71.5)">0.1uF/25V(10%)</text>
<text x="82.3" y="71">C14</text>
<text x="93.3" y="71">R31</text>
<text x="104.3" y="71">R32</text>
<text x="186.5" y="68.2">R34</text>
<text x="186.5" y="71">R35</text>
<text x="197.5" y="68.2">200(1%)</text>
<text x="197.5" y="71">200(1%)</text>
<text x="87.8" y="73.7">10K(1%)</text>
<text x="104.3" y="73.7">10K(1%)</text>
<text x="186.5" y="73.7">R36</text>
<text x="186.5" y="76.5">R37</text>
<text x="197.5" y="73.7">200(1%)</text>
<text x="197.5" y="76.5">200(1%)</text>
<text x="186.5" y="81.9">R39</text>
<text x="186.5" y="79.2">R38</text>
<text x="197.5" y="81.9">200(1%)</text>
<text x="197.5" y="79.2">200(1%)</text>
<text x="137.2" y="87.4">CH455G</text>
<text x="78.7" y="119.3">U5</text>
<text x="173.1" y="119.3">U6</text>
<text x="79" y="148.9">Digital_Tube</text>
<text x="162.1" y="148.9">Digital_Tube</text>
<text x="78.7" y="163.2">U7</text>
<text x="173.1" y="163.2">U8</text>
<text x="79" y="192.8">Digital_Tube</text>
<text x="162.1" y="192.8">Digital_Tube</text>
<text x="101.5" y="279.5">R40</text>
<text x="101.5" y="282.2">10(1%)</text>
<text x="244.1" y="283.6">D6</text>
<text x="279.8" y="287.7">R41</text>
<text x="296.3" y="287.7">0(1%)</text>
<text x="118" y="293.2">J7</text>
<text x="85" y="298.7">D7</text>
<text x="71.3" y="304.2">1N5819HW-7-F</text>
<text x="244.1" y="305.8">SK68XXMINI-HS</text>
<text x="109.7" y="309.6">MLT-7525</text>
<text x="68.6" y="320.6">R42</text>
<text x="82.3" y="320.6">510(1%)</text>
<text x="101.5" y="320.6">Q3</text>
<text x="101.5" y="323.4">L8050QLT1G</text>
</g>
<g font-size="2.5" fill="#004080">
<text x="138.5" y="64.4">VCC</text>
<text x="151.1" y="64.4">SEG0</text>
<text x="138.5" y="69.9">DIG1</text>
<text x="138.5" y="67.1">DIG0</text>
<text x="151.1" y="67.1">SEG1</text>
<text x="151.1" y="69.9">SEG2</text>
<text x="138.5" y="72.6">DIG2</text>
<text x="138.5" y="75.4">DIG3</text>
<text x="151.1" y="72.6">SEG3</text>
<text x="151.1" y="75.4">SEG4</text>
<text x="138.5" y="78.1">SCL</text>
<text x="138.5" y="80.8">SDA</text>
<text x="138.5" y="83.6">GND</text>
<text x="151.1" y="83.6">SEG7</text>
<text x="151.1" y="78.1">SEG5</text>
<text x="151.1" y="80.8">SEG6</text>
<text x="98.5" y="124.7">E</text>
<text x="155" y="124.7">E</text>
<text x="98.3" y="127.5">D</text>
<text x="98.3" y="130.2">C</text>
<text x="155" y="127.5">D</text>
<text x="155" y="130.2">C</text>
<text x="80.9" y="133">COM</text>
<text x="80.9" y="135.7">COM</text>
<text x="96.7" y="133">DP</text>
<text x="98.5" y="135.7">B</text>
<text x="155" y="133">DP</text>
<text x="155" y="135.7">B</text>
<text x="168.4" y="133">COM</text>
<text x="168.4" y="135.7">COM</text>
<text x="98.2" y="143.9">G</text>
<text x="98.5" y="138.5">A</text>
<text x="98.6" y="141.2">F</text>
<text x="155" y="138.5">A</text>
<text x="155" y="141.2">F</text>
<text x="155" y="143.9">G</text>
<text x="98.3" y="171.4">D</text>
<text x="98.5" y="168.6">E</text>
<text x="155" y="168.6">E</text>
<text x="155" y="171.4">D</text>
<text x="80.9" y="176.9">COM</text>
<text x="80.9" y="179.6">COM</text>
<text x="96.7" y="176.9">DP</text>
<text x="98.3" y="174.1">C</text>
<text x="98.5" y="179.6">B</text>
<text x="155" y="174.1">C</text>
<text x="155" y="176.9">DP</text>
<text x="155" y="179.6">B</text>
<text x="168.4" y="176.9">COM</text>
<text x="168.4" y="179.6">COM</text>
<text x="98.5" y="182.4">A</text>
<text x="98.6" y="185.1">F</text>
<text x="155" y="182.4">A</text>
<text x="155" y="185.1">F</text>
<text x="98.2" y="187.8">G</text>
<text x="155" y="187.8">G</text>
<text x="245.5" y="289.3">VDD</text>
<text x="257.7" y="289.3">DIN</text>
<text x="245.5" y="300.3">DOUT</text>
<text x="257" y="300.3">VSS</text>
</g>
<text font-size="2.4" x="455.4" y="413.8">Size</text>
</svg>
